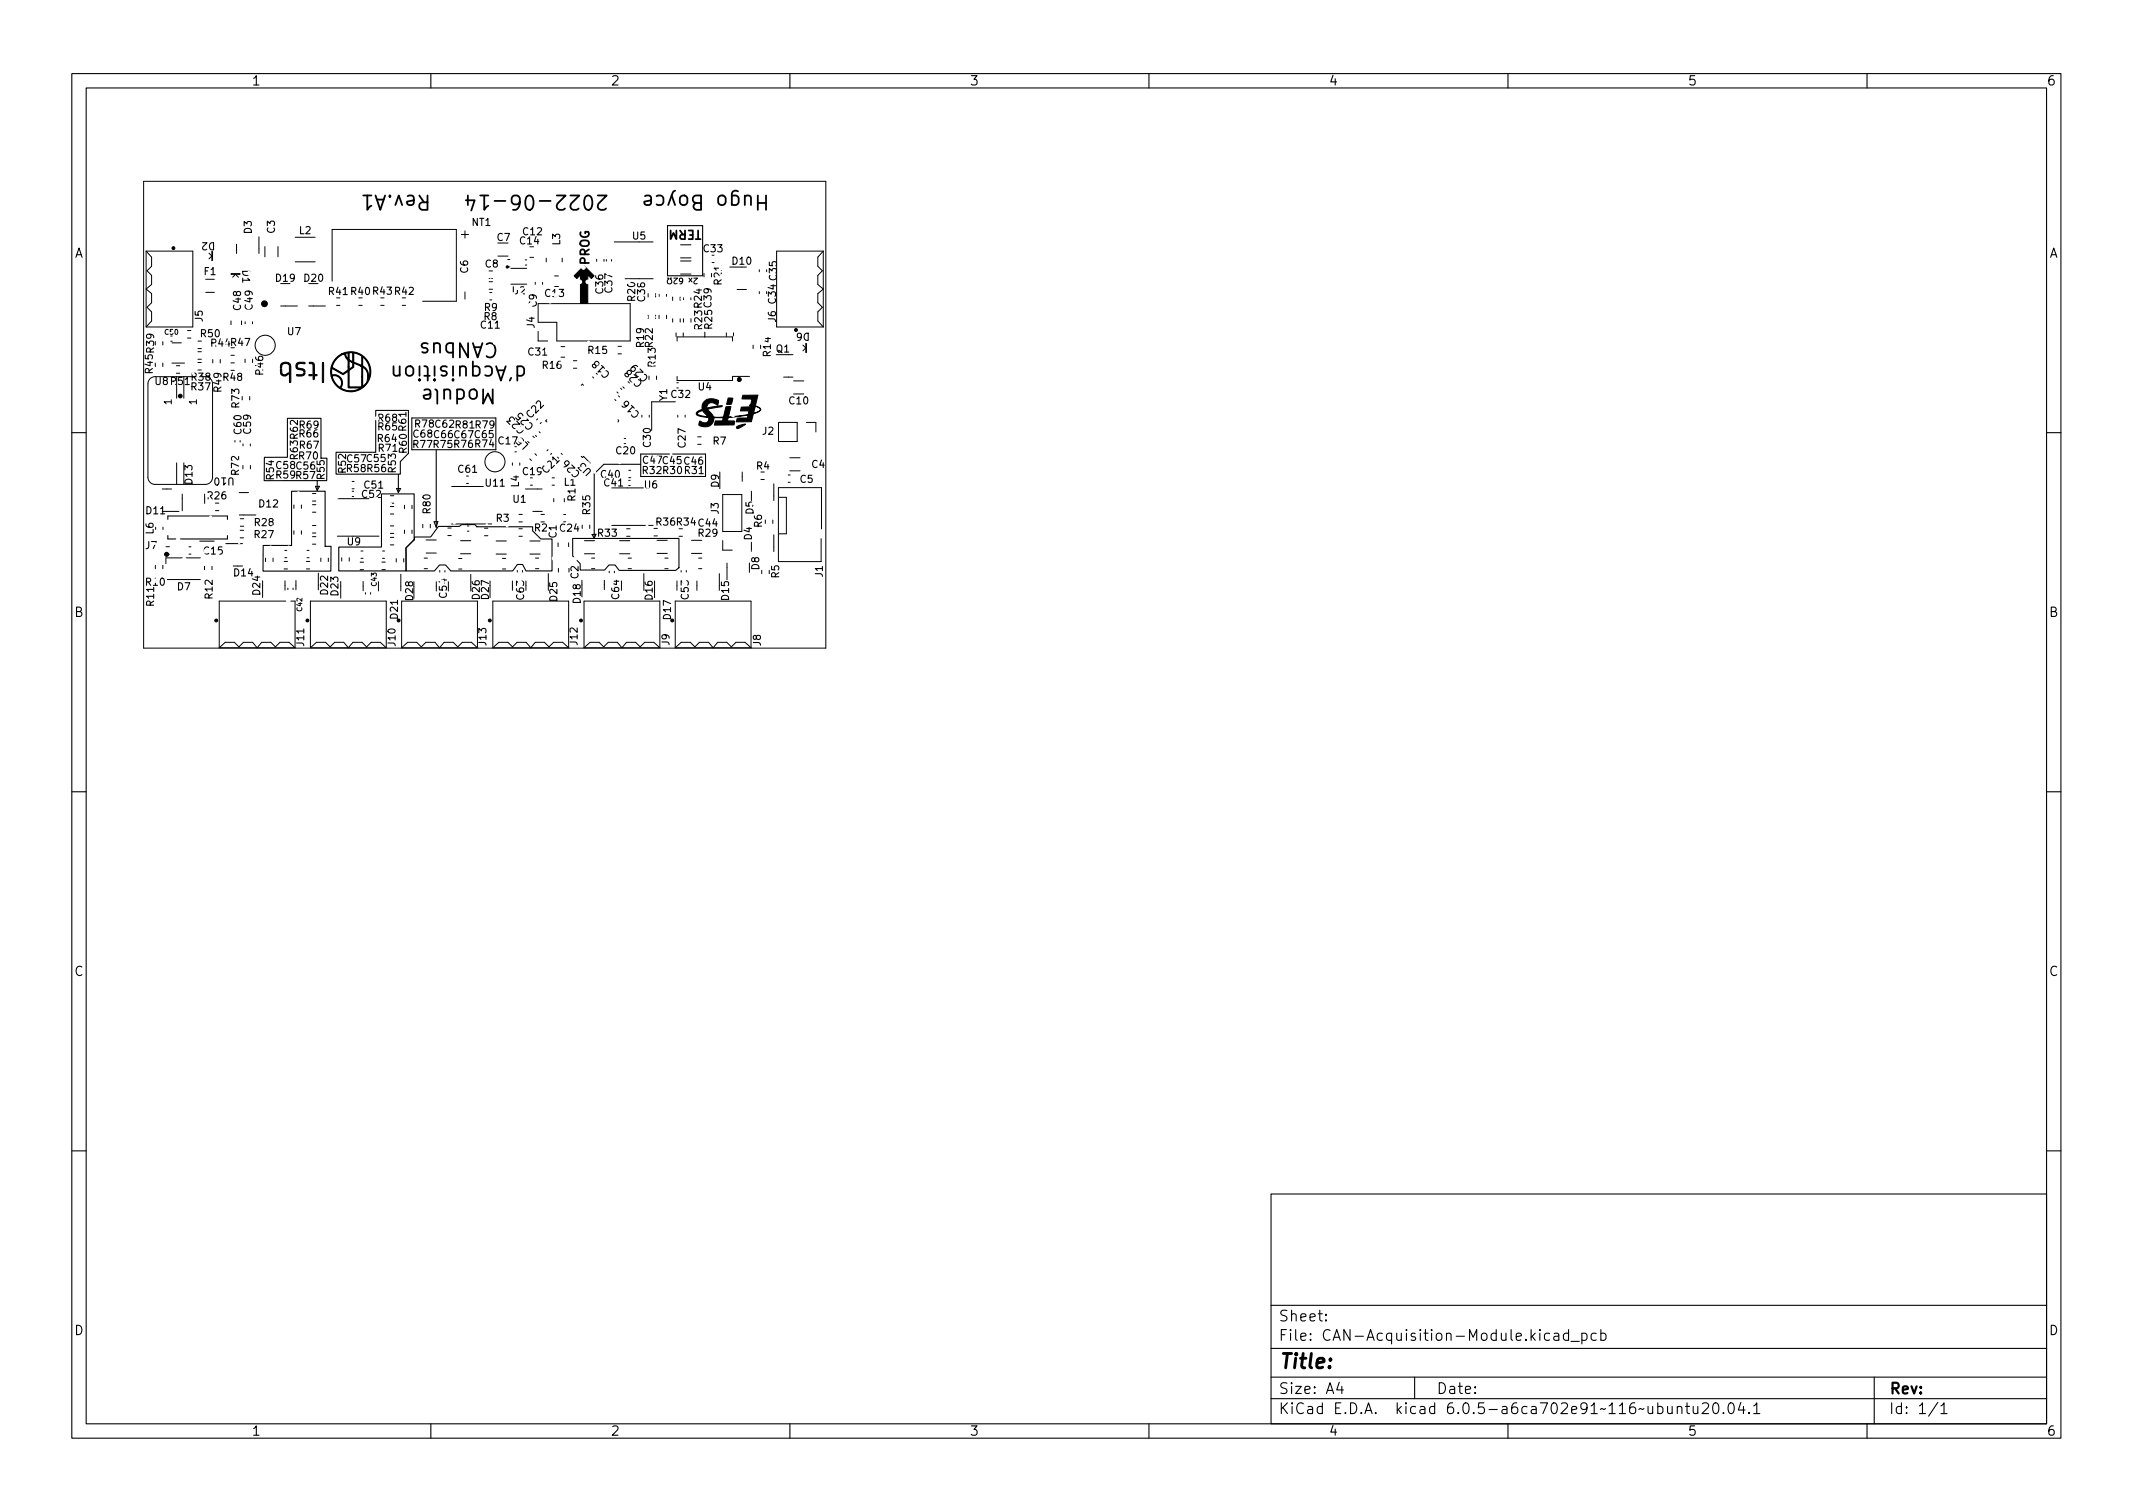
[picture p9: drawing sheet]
<svg xmlns="http://www.w3.org/2000/svg" width="297mm" height="210mm" viewBox="0 0 297 210" stroke-linecap="round" stroke-linejoin="round" font-family="sans-serif">
<g fill="none" stroke="#000" stroke-width=".15">
<path d="M10 10.2h277v190.1h-277zM12 12.2h273v186.1h-273zM60 10.2v2M110 10.2v2M160 10.2v2M210 10.2v2M260 10.2v2M92.9 38.7h.2v.2a.34 .34 0 0 0-.1 .4 .34 .34 0 0 0 .4 .2l.1-.4-.1-.4h.1M93 31.4h4.8v7h-4.8zM93.8 38.7h.5l-.5 .6 .2 .2h.3M95.1 39.1l-.2 .1h-.2l-.1-.4 .3-.1 .2 .2-.1 .4-.1 .2h-.2M95.9 38.7l.5 .6"/>
<path d="M96.4 38.7l-.5 .6M96.6 38.7h.5l-.5 .6 .2 .2h.3M40 58.2h4.7v5.6h.8v3.1h-8.7v-3.2h3.2zM52.3 57.1h4.6v6l-1.2 1.2v1.7h-8.9v-3h5.5zM57.3 58.2h11.7v4.4h-11.7zM10 60.2h2M23.4 72.3v-.5h8.3v.5M23.4 74.6v.4h8.3v-.4M27.8 75.3h2M40.6 68.4h4.7v7.7h.8v3.4h-9.5v-3.6h4zM43.9 67.7h.6l-.3 .6zM44.2 66.9v1.4"/>
<path d="M53.1 68.8h4.6v6.4l-1.1 1.1v3.2h-9.4v-3.3h5.9zM55.2 68h.6l-.3 .6zM55.5 66v2.6M57.7 74.8h2.3l1-1.5h3l.3-.3h1.8l.3 .3h7.8v.6l1.1 1.1h1.6v4.5h-3.6l-.5-.9h-.8l-.6 .9h-8.6l-.8-.8h-.8l-.7 .8h-3.9l-.1-3.2 1.2-1.2zM60.7 62.7v10.7l.3-.8h-.6l.3 .8M79.7 75h14.8v4l-.4 .4h-7.9l-.5-.7h-.9l-.6 .7h-3.4v-.9l-1.1-1.1zM82.4 74.4h.6l-.3 .5zM89.2 64.6h-5.1l-1.4 1.4v8.9M89.2 63.2h9v3.1h-9zM285 60.2h2M10 110.2h2M285 110.2h2"/>
<path d="M10 160.2h2M177 166.3h108v32h-108zM285 160.2h2M60 198.3v2M110 198.3v2M160 198.3v2M177 194.8h108M177 191.8h108M177 187.8h108M177 181.8h108M184.6 183.8l.1 .1h-.1v-.1v.1M184.6 183l.1 .1h-.1v-.1v.1"/>
<path d="M186.5 192.5l-.4 1h1M186.9 193v1M197 191.8v3M210 198.3v2M216.4 185.7l.2-.1 .4 .1 .1 .9M217.1 186l-.5 .1a.29 .29 0 0 0-.2 .2 .29 .29 0 0 0 .2 .3h.5M218.4 185.7l-.4-.1-.3 .3v.4l.2 .3h.1h.4M218.4 185.1v1.5M218.8 186.8h1.1M220.3 185.7l.4-.1 .3 .3v.4l-.1 .3h-.2h-.4M220.3 185.6v1.5M222.3 185.7l-.4-.1-.3 .3v.4l.1 .3h.2h.4"/>
<path d="M222.9 185.7l.5-.1 .2 .3v.4l-.1 .3h-.1h-.5M222.9 185.1v1.5M233.6 196a.37 .37 0 0 1 .6 0v.8M233.6 195.8v1M234.7 195.8h.6M234.9 195.3v1.3l.1 .2h.3M235.8 195.8l.1 1a.41 .41 0 0 0 .5-.1M236.4 195.8v1M237.1 195.5l.2-.2 .5 .1a.41 .41 0 0 1 .1 .6l-.9 .8h.9M238.7 195.4a.36 .36 0 0 1 .6 .2 .77 .77 0 0 1-.4 1.2 1 1 0 0 1-.2-1.4zM240 196.7l.1 .1h-.1h-.1l.1-.1v.1M240.9 195.4a.36 .36 0 0 1 .5 .2 .77 .77 0 0 1-.4 1.2 1 1 0 0 1-.1-1.4z"/>
<path d="M242.4 195.3l-.3 1h.9M242.8 195.8v1M243.6 196.7v.1h-.1l.1-.1v.1M244.2 195.8l.4-.5v1.5M244.2 196.8h.9M260 198.3v2M261 191.8v6.5M269.9 195.3l-1.3 1.9M270.3 195.8l.4-.5v1.5M270.3 196.8h.8"/>
</g>
<g fill="#000" stroke="#000" stroke-width=".14">
<path d="M79.9 38.4l1.4-1.4 1.4 1.4-.3 .4-.6-.5v3.9h-1v-3.9l-.5 .5zM39.1 51.4l.1-.1a.7 .7 0 0 0 .5 .9l.5-.3v.2a.64 .64 0 0 1-.9 .2 .64 .64 0 0 1-.3-.8zM39.2 50.6a.77 .77 0 0 1 .9-.1 .77 .77 0 0 1 .4 .9v1.8l-.2 .1v-2.4a.57 .57 0 0 0-.7-.3 .57 .57 0 0 0-.4 .6h-.2zM41.4 50.6l.5-.2-.1 .2a.36 .36 0 0 0-.4 .4 .36 .36 0 0 0 .5 .3h.1a.43 .43 0 0 1 .5 .5h-.2l-.1-.2-.4-.1a.53 .53 0 0 1-.6-.3 .53 .53 0 0 1 .2-.6zM42 50.4l.5 .1v.1h-.5zM41.3 52.1a.91 .91 0 0 0 1-.1l.1-.1a.59 .59 0 0 1-.8 .5 .18 .18 0 0 1-.2 0 .18 .18 0 0 1-.1-.3zM43.1 50.5a.53 .53 0 0 1 .6 .1 .53 .53 0 0 1 .1 .6v.9l.4 .1-.1 .1h-.3v.5l-.2 .1v-2.1l-.2-.1-.3-.1zM43 52.2h.5v.1h-.5zM44.9 50.5h.2v2.7h-.2zM46.8 49.8l.8-.5h.5l.1 .3 .3 .3v-.8l-.4 .2h-.5a2.79 2.79 0 0 1 3.8 1.4 2.79 2.79 0 0 1-1.7 3.7 2.79 2.79 0 0 1-3.6-2h.2a2.35 2.35 0 0 0 1.1 1.5 1.03 1.03 0 0 0-.1-1.2 1.03 1.03 0 0 0-1.2-.3l-.1-.6h.2v.4a1.22 1.22 0 0 1 1.2 .4 1.22 1.22 0 0 1 .1 1.3v.1a1.93 1.93 0 0 0 1.8 .4l.9-.4h-1.6l-.1-.1h1.9v-1.4h.1v1.3a1.67 1.67 0 0 0 0-2.7v1.4h-.1v-1.2a.26 .26 0 0 0-.2-.4 1.27 1.27 0 0 1 1.1 1.5v.3a2.64 2.64 0 0 0-.8-3v1.2h-.3l-.9-.3v.1a.85 .85 0 0 1-.7 .9v2.3h-.1v-2.2l-.5 .4a.28 .28 0 0 1-.5-.1l-1.3-.7v.5h-.2l.1-.7 1.7 .9 .7-.5v-.4h.1v.3l.5-.3v-.6l-.2-.1h.4l1.1 .5v-1.1a.84 .84 0 0 0-.9-.6h-.2v1.2h-.4l-.3-.1v.8h-.1v-1h-.1h.2l.5 .2v-1.2h-.5v1l-.3-.1-.3-.7a.97 .97 0 0 0-.9 .5l-.5 .6-.3 .7h-.2l.4-.8zM98.1 55.9a1.58 1.58 0 0 1 2-.1l-.2 .6a.88 .88 0 0 0-1.4 .1l-.1 .3-.6 .1a1.11 1.11 0 0 1 .3-1zM101.4 55.4h.6l.1 .1a.69 .69 0 0 1-.4 .8h-.5z"/>
<path d="M102.6 59.4l.7-.3h.5l-1 .6h-.2zM97.1 57.3a8.1 8.1 0 0 1 3.5-.8l-.7 .2a7 7 0 0 0-2.8 .8v.1a2.45 2.45 0 0 0 1.4 .4l-.6-.8 .6-.2 .5 .5a.93 .93 0 0 0 1.2 .6h.5l.4-1.5h.7l-.4 1.4 2.7-.3 .1-.2h.9a.73 .73 0 0 0 .8-.6l-.7-.3-.2 .9h-.8l.1-.3h-1.2l.1-.5 1.3-.1-.1-.2h.1l.2-.8-1.4-.1 .1-.5h2.2l-.4 1.5 .1 .1a.53 .53 0 0 1 .6 .6l-1 .4-.3 1.1h-2.1a.48 .48 0 0 1 .2-.5 .48 .48 0 0 1 .6 0h.8l.1-.4-2.4 .3a.43 .43 0 0 0-.5 .5h1l-.1 .6h-2.7l.1-.6h1l.1-.4h-1.3a1.3 1.3 0 0 1-.7 1.1 1.3 1.3 0 0 1-1.4-.1l.1-.6a.77 .77 0 0 0 1.3-.1v-.3l-.2-.1a2.36 2.36 0 0 1-1.5-.4z"/>
<circle cx="24.1" cy="34.5" r=".2"/>
<circle cx="70.6" cy="37.2" r=".16"/>
<circle cx="25.1" cy="55.1" r=".26"/>
<circle cx="36.8" cy="42.3" r=".41"/>
<circle cx="102.9" cy="52.8" r=".28"/>
<circle cx="110.8" cy="45.9" r=".2"/>
<circle cx="23.2" cy="77.2" r=".28"/>
<circle cx="30.1" cy="86.4" r=".2"/>
<circle cx="42.8" cy="86.4" r=".2"/>
<circle cx="55.5" cy="86.4" r=".2"/>
<circle cx="68.2" cy="86.4" r=".2"/>
<circle cx="80.9" cy="86.4" r=".2"/>
<circle cx="93.6" cy="86.4" r=".2"/>
</g>
<g fill="none" stroke="#000" stroke-width=".14">
<path d="M20 25.2h95v65h-95zM20.3 35h6.6v10.5h-6.6M20.3 35l.8 .8v1.3l-.6 .6 .6 .6v1.3l-.8 .6 .8 .7v1.3l-.6 .6 .6 .6v1.3l-.8 .8M20.3 35v10.5M28.6 38.9h1.3M29.1 35.2l.4 .4-.4 .4M29.5 35v1.2h.1v-1.2M32.4 38.6l.4-.4 .4 .4M32.9 34v1.3M33.4 38.1h-1.2v.1h1.2M36.1 33v2.3M36.9 34.3v1.5"/>
<path d="M38.7 34.3v1.5M41.1 33h2.8M41.1 36.5h2.8M46.3 39.1v-7.2h17.3v10h-4.7M64.3 32.6h1M64.7 32.1v1M68.1 38.8h.5M68.1 39.2h.5M69.3 35.7h1.5M70.7 36.1h.3M70.7 37.2h.3M71.1 37.4h2.2"/>
<path d="M73.1 36.9h.3M73.1 36.2h.3M73.8 35.8h.5M74.5 39.3v.3M75.6 39.3v.3M76.1 35.9v.6M77.2 38.4h.6M78.3 35.9v.6M83.1 36.1v.3M84.1 36.1v.3M84.4 36.1v.3M85.2 36.1v.3"/>
<path d="M85.5 33.7h5.5M87.1 38.8h3.9M94.8 38.2h1.4M94.8 36.3h1.4M94.8 35.9h1.4M94.8 34.1h1.4M98 38.1v.5M99.2 36.6h.2M101.6 37.2h1.7M105.7 37.6v.2M114.7 35l-.8 .8v1.3l.6 .6-.6 .6v1.3l.8 .6-.8 .7v1.3l.6 .6-.6 .6v1.3l.8 .8M114.7 35h-6.6v10.5h6.6"/>
<path d="M114.7 35v10.5M22.7 47.6v.4M22.7 50.6v.4M23.8 47.5h.2M23.9 47.7h1.3M23.9 50.6h1.8M24.6 50.9h.4M24.6 52h.4M24.6 52.4v3M25.6 52.4v3M26.1 47.1h.5M26.1 46h.5"/>
<path d="M27.6 50.5h.4M27.6 49h.4M27.6 50h.4M27.6 47.5h.4M27.6 48.5h.4M28.6 52.4h-7a1 1 0 0 0-1 1v13a1 1 0 0 0 1 1h7a1 1 0 0 0 1-1v-13M28.6 40.7h1.3M29.6 50.1v.4M30.7 50.1v.4M32.2 50.5h.4M32.2 49.5h.4M32.2 44.7v.5"/>
<path d="M33.6 44.7v.5M34.1 50v.5M34.1 44.8v.3M34.8 55.2v.5M35.2 44.8v.3M39.1 42.6h2.3M43 42.6h2.3M46.9 42.5h.4M50 42.5h.4M53 42.5h.5M56 42.5h.5M64.7 40.6v1"/>
<path d="M68.1 40.3h.5M68.2 40.7h.3M68.2 41.8h.3M74.9 42.3h12.9v5.2h-10.3v-2.6h-2.6zM74.9 46.1v1.4h1.4M75.4 58.8l-.2 .2M76 58.6l.2 .2M78.1 49.7h.5M78.1 48.3h.5M79.8 51.3h.5M79.8 50.2h.5M80.9 53.7l.2-.2 .2 .2"/>
<path d="M85.6 55.6l.2 .2M85.9 54.6l.2 .1M86 58.4l.2 .2-.2 .2M86.1 48.2h.4M86.1 49.3h.4M86.1 55.1l.2 .2M86.4 54.1l.2 .1M90.3 43.9v.5M90.4 57.8v.3M91.3 40.9v.5M91.3 43.9v.5M91.4 52.4v.4"/>
<path d="M91.8 43.9v.5M91.8 41v.3M92.8 41v.3M92.8 43.9v.5M93.7 41.4v.4M93.7 44.4v.5M94.1 55.9h-3.4v4M94.1 46.3v.5M94.3 53.3h.2M94.3 47.5v-.6h7.7v.6M94.3 52.4v.6h7.7v-.6h2.4M94.4 57.8v.3"/>
<path d="M94.7 41.4v.4M94.7 44.4v.5M95.1 46.3v.5M95.2 44.4v.5M95.2 41.5v.2M95.4 57.8v.3M96.2 41.5v.2M96.2 44.4v.5M98.1 46.2v.7M101.1 46.3v.5M102.1 46.3v.5M102.7 40.3h1.3"/>
<path d="M104.9 48.1v.4M105.7 40.6v.3M108.4 58.8h2.6v2.7h-2.6zM109.1 52.5h1.3M109.8 49.4h.6M110.5 53h1.4M111.8 48l.4 .4-.4 .4M112.2 47.8h.1v1.2h-.1zM112.3 58.8h1.3v1.3M21.6 78.7v.5M22.6 68.1h1.3M22.6 71.2h2.3"/>
<path d="M22.7 78.7v.5M22.7 73.4v.3M23.1 76.1h.5M23.1 77.2h.5M24.6 64.4v3M25.4 68.8v2.3M25.6 64.4v3M26.3 76.1h.3M26.3 77.2h.3M27.9 77.7h-4.8v.8M28.5 78.9v.4M28.5 68.8v1.3"/>
<path d="M29.5 78.9v.4M30 70.1h.5M30 71.1h.5M31.4 75.7h2.4M32.7 61.3v.3M33.3 71.7h2.3M33.3 68.6h1.3M33.4 61.3v.3M33.4 73.8h.5M33.4 74.9h.5M33.5 72.2h.4M33.5 73.3h.4"/>
<path d="M33.8 64.8v.5M33.8 61.8v.3M34.9 61.8v.3M34.9 64.8v.5M37 77.7v.5M38 77.7v.5M39.6 78.2h.4M39.6 79.2h.4M39.7 76.6h.2M39.7 77.7h.2M40.9 70.3v.5M40.9 73.9v.5"/>
<path d="M42 70.3v.5M42 73.9v.5M42.7 78.2h.4M42.7 79.2h.4M42.8 76.6h.2M42.8 77.7h.2M43.5 74.7h.5M43.5 75.8h.5M43.5 70.3h.5M43.5 71.3h.5M43.5 74.2h.5M43.5 73.2h.5"/>
<path d="M43.5 68.7h.5M43.5 69.8h.5M44.7 77.7v.5M45.7 77.7v.5M47 69.4h4.4M47 74.7h5.8M47.6 77.7v.4M48.6 77.7v.4M49 68.1h.3M49 67h.3M49 68.4h.3M49 69.1h.3"/>
<path d="M50.2 78.3h.4M50.2 79.3h.4M50.3 76.7h.3M50.3 77.7h.3M53.2 79.3h.5M53.2 78.3h.5M53.3 76.7h.3M53.3 77.7h.3M54.4 74.8h.4M54.4 75.9h.4M54.4 70.1h.4M54.4 69h.4"/>
<path d="M54.4 70.5h.4M54.4 71.6h.4M54.4 74.3h.4M54.4 73.2h.4M55.2 77.8v.5M55.8 80v2.3M56.2 77.8v.5M56.3 70.4v.4M56.3 73.8v.5M57.4 70.4v.4M57.4 73.8v.5M58.9 73v.5"/>
<path d="M59.1 79.2h.4M59.1 77.7h.4M59.3 75.2h1.5M59.3 77h1.5M59.9 73v.5M61.2 79.4v.3M62 79.4v.3M62.4 73.5h.4M62.4 74.6h.4M62.9 73h5.8M62.9 67.7h4.4M63.9 79.2h.4"/>
<path d="M63.9 77.8h.4M64.1 75.3h1.5M64.1 77.1h1.5M65 67.3h.2M65.1 73.2h.2M65.1 74h.2M65.6 80v1.6M67.5 74.6h.4M67.5 73.5h.4M69.1 75.3h1.4M69.1 77.1h1.4M70 77.8h.4"/>
<path d="M70 79.2h.4M71.4 64.5v.3M72 79.4v.3M72.3 74.7h.4M72.3 71.6h.4M72.3 72.7h.4M72.3 73.6h.4M72.4 64.5v.3M72.8 79.4v.3M73.2 68.1h2.3M73.8 63.9l.2 .2M73.8 75.3h1.4"/>
<path d="M73.8 77.1h1.4M73.9 67.6h.2M74.2 71.2h1.3M74.2 60.7l.2 .2M74.5 63.2l.2 .2M74.6 60.6l.1 .2M74.6 79.2h.4M74.6 77.7h.4M75.1 60.1l.1 .2M75.3 71.6h.5M76.3 62.6l-.1 .2M76.4 79.9v1.6"/>
<path d="M76.8 63.1l-.1 .2M76.9 67.6h.3M76.9 66.5h.3M77.1 69.4v.5M77.7 75.6v.5M77.8 79.1v.6M78.2 63.1l.1 .2M78.5 71.6h.3M78.6 69.4v.5M79.2 75.6v.5M80.9 63.5l.2 .2 .2-.2 .9 1M81.1 73.1v.5"/>
<path d="M81.4 75.3h1.4M81.4 77.1h1.4M82.1 73.1v.5M82.4 79.2h.4M82.4 77.7h.4M84.8 79.5v.3M85.2 67.9h4.4M85.2 73.2h5.8M85.6 79.5v.3M86.3 75.3h1.4M86.3 77.1h1.4M86.9 61h.2"/>
<path d="M87.3 74.7h.4M87.3 73.6h.4M87.5 79.2h.4M87.5 77.7h.4M87.5 67.6h.3M87.5 66.9h.3M87.6 66.5h.2M87.6 65.5h.2M89.7 79.9v1.6M91.1 74.6h.4M91.5 77.1h1.4M91.5 75.2h1.4"/>
<path d="M92.6 79.2h.4M92.6 77.7h.4M94.6 74.7h.4M94.9 79.4v.3M95.6 79.4v.3M96.3 77.1h1.4M96.3 75.2h1.4M97.2 61.9h.4M97.2 60.8h.4M97.3 79.2h.4M97.3 77.7h.4M100.2 79.9v1.6"/>
<path d="M100.6 68.9h2.7v5.1h-2.7zM100.6 75.3v1.3h1.4M101.2 78.4v2.3M103.4 65.7v1.3M104.6 68.4v1.3M104.6 75.5v1.3M106 66.8h.4M106.1 79.4v.5M107.6 72.4v.5M107.8 67.4v2.3M107.8 74.5v2.3M108.5 69.2h1v5.1h-1"/>
<path d="M109.8 66.1h.2M109.8 67.2h.2M110 63.7h1.4M110 65.6h1.4M114.4 73.6v-5.7h-6v10.3h6v-3.2M23.3 80.7h4.6M30.5 90.2l.9-.8h1.2l.7 .7 .6-.7h1.3l.6 .8 .6-.8h1.3l.6 .7 .7-.7h1.3l.8 .8M30.5 90.2v-6.5h10.6v6.5M30.5 90.2h10.6M36.6 81.5v1.7M39.7 80.9v1.3M40.1 81.9v.2"/>
<path d="M40.8 81.9v.2M41.2 80.8v1.3M43.2 90.2l.9-.8h1.2l.7 .7 .6-.7h1.3l.6 .8 .6-.8h1.3l.6 .7 .7-.7h1.3l.8 .8M43.2 90.2v-6.5h10.6v6.5M43.2 90.2h10.6M47.4 81.6v1.7M50.6 81v1.3M50.9 82.5v.2M51.6 82.5v.2M52.7 81.6v.7M55.9 90.2l.9-.8h1.2l.7 .7 .6-.7h1.3l.6 .8 .6-.8h1.3l.6 .7 .7-.7h1.3l.8 .8M55.9 90.2v-6.5h10.6v6.5"/>
<path d="M55.9 90.2h10.6M68.6 90.2l.9-.8h1.2l.7 .7 .6-.7h1.3l.6 .8 .6-.8h1.3l.6 .7 .7-.7h1.3l.8 .8M68.6 90.2v-6.5h10.6v6.5M68.6 90.2h10.6M71.4 80.9v1.3M81.3 90.2l.9-.8h1.2l.7 .7 .6-.7h1.3l.6 .8 .6-.8h1.3l.6 .7 .7-.7h1.3l.8 .8M81.3 90.2v-6.5h10.6v6.5M81.3 90.2h10.6M84.2 80.8v1.3M94 90.2l.9-.8h1.2l.7 .7 .6-.7h1.3l.6 .8 .6-.8h1.3l.6 .7 .7-.7h1.3l.8 .8M94 90.2v-6.5h10.6v6.5M94 90.2h10.6"/>
<path d="M94.3 80.9v1.3M97.1 80.9v1.3"/>
<circle cx="36.9" cy="48.1" r="1.4"/>
<circle cx="68.9" cy="64.3" r="1.4"/>
</g>
<g fill="none" stroke="#000" stroke-width=".25">
<path d="M50.6 27.2h1.1M51.2 27.2v2l.5-.6M52.3 27.2l.7 2 .6-2M52.5 27.8h.9M54.3 27.2v.2l.1-.1-.1-.1-.1 .1 .1 .1M55.1 28.6l.4-1.4 .5 1.4M66.9 27.2h1.1M83.2 27.2h1.3l-1.2 1.2a.54 .54 0 0 0 .3 .8h.5l.3-.2M101.9 27.3l.6-.1 .4 .4v.6l-.2 .3-.2 .1-.6-.1M102.8 26.6a.54 .54 0 0 0-.9 .3v1.7M103.7 27.4a.5 .5 0 0 1 .9 .1v1.1M103.7 27.2v1.4"/>
<path d="M105.5 28.3h1.2M105.5 27.2v2M106.7 27.2v2"/>
</g>
<g fill="#fff" stroke="#fff" stroke-width=".14">
<circle cx="62.2" cy="72.9" r=".13"/>
<circle cx="92.6" cy="68.5" r=".13"/>
<circle cx="91.8" cy="68.5" r=".13"/>
<circle cx="45.7" cy="61" r=".25"/>
<circle cx="108.9" cy="55.6" r=".25"/>
<circle cx="65.6" cy="71.8" r=".25"/>
<circle cx="40.2" cy="83.6" r=".25"/>
<circle cx="88.8" cy="70.4" r=".25"/>
<circle cx="49.9" cy="71.9" r=".25"/>
<circle cx="50.8" cy="84.2" r=".25"/>
<circle cx="78.5" cy="81.7" r=".25"/>
<circle cx="72.5" cy="78" r=".25"/>
<circle cx="75.3" cy="68.6" r=".13"/>
<circle cx="73.5" cy="83.1" r=".25"/>
<circle cx="41.6" cy="68.6" r=".13"/>
<circle cx="47.1" cy="75.1" r=".13"/>
<circle cx="97.6" cy="82.4" r=".25"/>
<circle cx="41.7" cy="83" r=".25"/>
<circle cx="47" cy="69.2" r=".13"/>
<circle cx="48.7" cy="72" r=".25"/>
<circle cx="93.8" cy="80.6" r=".25"/>
<circle cx="77.1" cy="77.7" r=".25"/>
<circle cx="70.7" cy="80.7" r=".25"/>
<circle cx="80" cy="77.8" r=".25"/>
<circle cx="50.9" cy="75" r=".13"/>
<circle cx="44.2" cy="72.5" r=".13"/>
<circle cx="83.6" cy="80.5" r=".25"/>
<circle cx="70.7" cy="65.4" r=".13"/>
<circle cx="39.3" cy="80" r=".25"/>
<circle cx="47.4" cy="66.8" r=".13"/>
<circle cx="61.6" cy="77.9" r=".25"/>
<circle cx="64.9" cy="70.8" r=".25"/>
<circle cx="60.2" cy="80.8" r=".25"/>
<circle cx="63.8" cy="70.2" r=".13"/>
<circle cx="53.3" cy="83.2" r=".25"/>
<circle cx="95.2" cy="78" r=".25"/>
<circle cx="85.7" cy="72.1" r=".13"/>
<circle cx="81.8" cy="61.6" r=".25"/>
<circle cx="57.9" cy="64.8" r=".13"/>
<circle cx="62.9" cy="83.2" r=".25"/>
<circle cx="68.7" cy="73" r=".13"/>
<circle cx="63.3" cy="72.9" r=".13"/>
<circle cx="40.2" cy="76.1" r=".13"/>
<circle cx="87.6" cy="70.3" r=".25"/>
<circle cx="37.7" cy="76.1" r=".13"/>
<circle cx="83.7" cy="67.7" r=".13"/>
<circle cx="82.8" cy="65.8" r=".13"/>
<circle cx="52.1" cy="75.6" r=".13"/>
<circle cx="85.1" cy="78" r=".25"/>
<circle cx="70.6" cy="73.2" r=".13"/>
<circle cx="50.4" cy="80.4" r=".25"/>
<circle cx="86.3" cy="64.4" r=".13"/>
<circle cx="87" cy="82.5" r=".25"/>
<circle cx="50.6" cy="70.3" r=".13"/>
<circle cx="90.1" cy="73.1" r=".13"/>
<circle cx="87.3" cy="55.3" r=".25"/>
<circle cx="22.7" cy="68.6" r=".25"/>
<circle cx="90.1" cy="44.1" r=".13"/>
<circle cx="81.6" cy="52.5" r=".25"/>
<circle cx="45.3" cy="67.5" r=".13"/>
<circle cx="79" cy="51.9" r=".13"/>
<circle cx="78.7" cy="58.4" r=".13"/>
<circle cx="91.5" cy="41.1" r=".13"/>
<circle cx="23.1" cy="50.5" r=".13"/>
<circle cx="75.1" cy="59.6" r=".13"/>
<circle cx="66.9" cy="63.9" r=".13"/>
<circle cx="94.4" cy="39.7" r=".13"/>
<circle cx="110" cy="79.8" r=".25"/>
<circle cx="81.4" cy="49.5" r=".13"/>
<circle cx="52.5" cy="58.2" r=".25"/>
<circle cx="53.2" cy="43.2" r=".13"/>
<circle cx="79.8" cy="60.3" r=".13"/>
<circle cx="94.5" cy="56.1" r=".13"/>
<circle cx="84.1" cy="54" r=".13"/>
<circle cx="83.2" cy="58.6" r=".13"/>
<circle cx="24.2" cy="54.1" r=".13"/>
<circle cx="90.6" cy="39.3" r=".13"/>
<circle cx="104.8" cy="83.3" r=".25"/>
<circle cx="101.5" cy="52.7" r=".13"/>
<circle cx="73" cy="63.8" r=".13"/>
<circle cx="75.9" cy="61.8" r=".13"/>
<circle cx="107.1" cy="62.7" r=".13"/>
<circle cx="36.2" cy="37.7" r=".25"/>
<circle cx="37.3" cy="62.1" r=".25"/>
<circle cx="108.4" cy="54.2" r=".25"/>
<circle cx="50.1" cy="43.1" r=".13"/>
<circle cx="82" cy="47.6" r=".13"/>
<circle cx="82.2" cy="56" r=".13"/>
<circle cx="74" cy="52.9" r=".13"/>
<circle cx="35.4" cy="43.5" r=".13"/>
<circle cx="70.3" cy="41.1" r=".25"/>
<circle cx="22.1" cy="32.9" r=".25"/>
<circle cx="71" cy="54.8" r=".13"/>
<circle cx="80.9" cy="59.3" r=".25"/>
<circle cx="81.3" cy="37.2" r=".25"/>
<circle cx="35.9" cy="55.3" r=".13"/>
<circle cx="106.1" cy="75.6" r=".13"/>
<circle cx="76.6" cy="41.9" r=".25"/>
<circle cx="76.2" cy="48.8" r=".25"/>
<circle cx="95" cy="41.6" r=".13"/>
<circle cx="88.5" cy="61.5" r=".13"/>
<circle cx="23.3" cy="62" r=".25"/>
<circle cx="75.7" cy="59.1" r=".13"/>
<circle cx="102.4" cy="47" r=".25"/>
<circle cx="103.7" cy="77.1" r=".25"/>
<circle cx="37.7" cy="57.7" r=".25"/>
<circle cx="27.9" cy="67.8" r=".25"/>
<circle cx="30.9" cy="43.7" r=".13"/>
<circle cx="34.4" cy="70.1" r=".25"/>
<circle cx="102.8" cy="65.1" r=".25"/>
<circle cx="80.7" cy="56.9" r=".25"/>
<circle cx="102.1" cy="57.8" r=".25"/>
<circle cx="88.7" cy="48.8" r=".13"/>
<circle cx="55.6" cy="46.1" r=".25"/>
<circle cx="29" cy="62.2" r=".25"/>
<circle cx="75" cy="62.7" r=".13"/>
<circle cx="35.4" cy="78" r=".25"/>
<circle cx="23.1" cy="51.3" r=".13"/>
<circle cx="74.4" cy="51.8" r=".13"/>
<circle cx="98.1" cy="50.2" r=".25"/>
<circle cx="70.8" cy="40.1" r=".25"/>
<circle cx="86.4" cy="58.6" r=".13"/>
<circle cx="56.3" cy="54.6" r=".25"/>
<circle cx="79.9" cy="47.8" r=".13"/>
<circle cx="24.8" cy="75.1" r=".25"/>
<circle cx="31" cy="82.2" r=".25"/>
<circle cx="87.1" cy="60.2" r=".13"/>
<circle cx="95.1" cy="62.8" r=".13"/>
<circle cx="69.6" cy="54.5" r=".13"/>
<circle cx="68.3" cy="38.9" r=".13"/>
<circle cx="34.4" cy="39.4" r=".25"/>
<circle cx="56.5" cy="64.9" r=".13"/>
<circle cx="25.6" cy="77.8" r=".25"/>
<circle cx="93" cy="45.8" r=".13"/>
<circle cx="56.7" cy="56.3" r=".25"/>
<circle cx="108.4" cy="53" r=".25"/>
<circle cx="32.9" cy="63" r=".13"/>
<circle cx="104.2" cy="40" r=".25"/>
<circle cx="82.5" cy="37.5" r=".25"/>
<circle cx="72" cy="43.6" r=".25"/>
<circle cx="28.8" cy="55.3" r=".13"/>
<circle cx="70.7" cy="63.7" r=".13"/>
<circle cx="83.7" cy="57.6" r=".13"/>
<circle cx="91.4" cy="44.1" r=".13"/>
<circle cx="36.1" cy="62.2" r=".25"/>
<circle cx="103.8" cy="68.2" r=".25"/>
<circle cx="79.6" cy="39.2" r=".25"/>
<circle cx="82.7" cy="57.7" r=".25"/>
<circle cx="93" cy="53.5" r=".25"/>
<circle cx="33" cy="68.9" r=".25"/>
<circle cx="58" cy="42.4" r=".25"/>
<circle cx="25.8" cy="68.4" r=".25"/>
<circle cx="80.7" cy="39.2" r=".25"/>
<circle cx="81.8" cy="39.2" r=".25"/>
<circle cx="85.5" cy="49.8" r=".25"/>
<circle cx="105" cy="76.7" r=".25"/>
<circle cx="105" cy="79.9" r=".25"/>
<circle cx="29.3" cy="71.9" r=".13"/>
<circle cx="22.9" cy="33.9" r=".25"/>
<circle cx="106.5" cy="74.7" r=".13"/>
<circle cx="106.6" cy="63.6" r=".13"/>
<circle cx="33.3" cy="75.5" r=".13"/>
<circle cx="79.7" cy="52.1" r=".13"/>
<circle cx="78.1" cy="59.2" r=".13"/>
<circle cx="21.4" cy="78.6" r=".13"/>
<circle cx="79" cy="59.2" r=".13"/>
<circle cx="30.1" cy="79.8" r=".13"/>
<circle cx="79" cy="60" r=".13"/>
<circle cx="83" cy="56.2" r=".13"/>
<circle cx="92.1" cy="46.3" r=".13"/>
<circle cx="96.3" cy="46.1" r=".13"/>
<circle cx="82" cy="55.2" r=".13"/>
<circle cx="97.4" cy="38.9" r=".13"/>
<circle cx="91.5" cy="39" r=".13"/>
<circle cx="70.1" cy="38.9" r=".13"/>
<circle cx="70.1" cy="37.5" r=".13"/>
<circle cx="40.2" cy="75.3" r=".13"/>
<circle cx="44.7" cy="71.9" r=".13"/>
<circle cx="31.6" cy="43.8" r=".13"/>
<circle cx="31.6" cy="54.9" r=".13"/>
<circle cx="28.3" cy="55.9" r=".13"/>
<circle cx="74.8" cy="52.9" r=".13"/>
<circle cx="87.1" cy="64.2" r=".13"/>
<circle cx="54.4" cy="70.1" r=".13"/>
<circle cx="80.8" cy="62.3" r=".13"/>
<circle cx="46" cy="69.2" r=".13"/>
<circle cx="46.2" cy="75" r=".13"/>
<circle cx="80" cy="61.6" r=".13"/>
<circle cx="52.5" cy="75" r=".13"/>
<circle cx="83.4" cy="64.8" r=".13"/>
<circle cx="67.8" cy="73" r=".13"/>
<circle cx="84.7" cy="73.2" r=".13"/>
<circle cx="61.1" cy="69.1" r=".13"/>
<circle cx="51.2" cy="75.8" r=".13"/>
<circle cx="50.7" cy="71" r=".13"/>
<circle cx="35.2" cy="55.8" r=".13"/>
<circle cx="85.1" cy="58.4" r=".13"/>
<circle cx="84.1" cy="58.6" r=".13"/>
<circle cx="102.4" cy="52.7" r=".13"/>
<circle cx="26.2" cy="73.7" r=".22"/>
<circle cx="26.9" cy="72.7" r=".22"/>
<circle cx="27.5" cy="73.7" r=".22"/>
<circle cx="28.2" cy="72.7" r=".22"/>
<circle cx="28.8" cy="73.7" r=".22"/>
<circle cx="52.1" cy="44.2" r=".5"/>
<circle cx="49.5" cy="44.2" r=".5"/>
<circle cx="47" cy="44.2" r=".5"/>
<circle cx="44.4" cy="44.2" r=".5"/>
<circle cx="41.9" cy="44.2" r=".5"/>
<circle cx="39.4" cy="44.2" r=".5"/>
<circle cx="36.8" cy="44.2" r=".5"/>
<circle cx="68.9" cy="64.3" r=".9"/>
<circle cx="36.9" cy="48.1" r=".9"/>
<circle cx="111" cy="29.2" r="1.6"/>
<circle cx="112.3" cy="60.1" r=".5"/>
<circle cx="109.7" cy="60.1" r=".5"/>
<circle cx="111.3" cy="44.1" r=".65"/>
<circle cx="111.3" cy="41.5" r=".65"/>
<circle cx="111.3" cy="39" r=".65"/>
<circle cx="111.3" cy="36.4" r=".65"/>
<circle cx="111" cy="86.2" r="1.6"/>
<circle cx="76.3" cy="46.1" r=".5"/>
<circle cx="76.3" cy="43.6" r=".5"/>
<circle cx="78.8" cy="46.1" r=".5"/>
<circle cx="78.8" cy="43.6" r=".5"/>
<circle cx="81.3" cy="46.1" r=".5"/>
<circle cx="81.3" cy="43.6" r=".5"/>
<circle cx="83.9" cy="46.1" r=".5"/>
<circle cx="83.9" cy="43.6" r=".5"/>
<circle cx="86.4" cy="46.1" r=".5"/>
<circle cx="86.4" cy="43.6" r=".5"/>
<circle cx="24" cy="86.2" r="1.6"/>
<circle cx="64.7" cy="39.4" r=".5"/>
<circle cx="64.8" cy="34.4" r=".5"/>
<circle cx="23.6" cy="36.4" r=".65"/>
<circle cx="23.6" cy="39" r=".65"/>
<circle cx="23.6" cy="41.5" r=".65"/>
<circle cx="23.6" cy="44.1" r=".65"/>
<circle cx="82.8" cy="86.9" r=".65"/>
<circle cx="85.3" cy="86.9" r=".65"/>
<circle cx="87.9" cy="86.9" r=".65"/>
<circle cx="90.4" cy="86.9" r=".65"/>
<circle cx="44.7" cy="86.9" r=".65"/>
<circle cx="47.2" cy="86.9" r=".65"/>
<circle cx="49.8" cy="86.9" r=".65"/>
<circle cx="52.3" cy="86.9" r=".65"/>
<circle cx="95.5" cy="86.9" r=".65"/>
<circle cx="98" cy="86.9" r=".65"/>
<circle cx="100.6" cy="86.9" r=".65"/>
<circle cx="103.1" cy="86.9" r=".65"/>
<circle cx="111.8" cy="76.9" r=".51"/>
<circle cx="111.8" cy="74.3" r=".51"/>
<circle cx="111.8" cy="71.8" r=".51"/>
<circle cx="111.8" cy="69.2" r=".51"/>
<circle cx="114" cy="74.3" r=".55"/>
<circle cx="70.1" cy="86.9" r=".65"/>
<circle cx="72.6" cy="86.9" r=".65"/>
<circle cx="75.2" cy="86.9" r=".65"/>
<circle cx="77.7" cy="86.9" r=".65"/>
<circle cx="24" cy="29.2" r="1.6"/>
<circle cx="57.4" cy="86.9" r=".65"/>
<circle cx="59.9" cy="86.9" r=".65"/>
<circle cx="62.5" cy="86.9" r=".65"/>
<circle cx="65" cy="86.9" r=".65"/>
<circle cx="32" cy="86.9" r=".65"/>
<circle cx="34.5" cy="86.9" r=".65"/>
<circle cx="37.1" cy="86.9" r=".65"/>
<circle cx="39.6" cy="86.9" r=".65"/>
<circle cx="102" cy="75.3" r=".5"/>
<circle cx="102" cy="72.7" r=".5"/>
<circle cx="102" cy="70.2" r=".5"/>
</g>
<path d="M23.9 72.9v1M31.1 72.9v1" fill="none" stroke="#fff" stroke-width=".35"/>
<g font-size="2.8">
<text x="65.8" y="27.1" transform="rotate(-180 65.8 27.1)">Rev.A1</text>
<text x="82.4" y="27.1" transform="rotate(-180 82.4 27.1)">2022-06-14</text>
<text x="101" y="27.1" transform="rotate(-180 101 27.1)">Hugo Boyce</text>
<text x="178" y="190.6">Title:</text>
</g>
<g font-size="2.8" fill="#fff">
<text x="69.3" y="47.7" transform="rotate(-180 69.3 47.7)">CANbus</text>
<text x="72.6" y="50.9" transform="rotate(-180 72.6 50.9)">d'Acquisition</text>
<text x="68.7" y="54.1" transform="rotate(-180 68.7 54.1)">Module</text>
</g>
<g font-size="2.1">
<text x="178" y="184">Sheet:</text>
<text x="178" y="186.7">File: CAN-Acquisition-Module.kicad_pcb</text>
<text x="178" y="196.9">KiCad E.D.A. kicad 6.0.5-a6ca702e91~116~ubuntu20.04.1</text>
<text x="178" y="194.1">Size: A4</text>
<text x="200" y="194.1">Date:</text>
<text x="263" y="194.1">Rev:</text>
<text x="263" y="196.9">Id: 1/1</text>
</g>
<g font-size="1.8">
<text x="35" y="11.9">1</text>
<text x="85" y="11.9">2</text>
<text x="135" y="11.9">3</text>
<text x="185" y="11.9">4</text>
<text x="235" y="11.9">5</text>
<text x="285" y="11.9">6</text>
<text x="10.3" y="35.9">A</text>
<text x="285.3" y="35.9">A</text>
<text x="10.3" y="85.9">B</text>
<text x="285.3" y="85.9">B</text>
<text x="10.3" y="135.9">C</text>
<text x="285.3" y="135.9">C</text>
<text x="10.3" y="185.9">D</text>
<text x="285.3" y="185.9">D</text>
<text x="35" y="199.9">1</text>
<text x="85" y="199.9">2</text>
<text x="135" y="199.9">3</text>
<text x="185" y="199.9">4</text>
<text x="235" y="199.9">5</text>
<text x="285" y="199.9">6</text>
</g>
<g font-size="1.7">
<text x="97.8" y="32" transform="rotate(-180 97.8 32)">TERM</text>
<text x="82.1" y="36.9" transform="rotate(-90 82.1 36.9)">PROG</text>
</g>
<g font-size="1.4">
<text x="29.9" y="33.7" transform="rotate(-180 29.9 33.7)">D2</text>
<text x="35" y="32.5" transform="rotate(-90 35 32.5)">D3</text>
<text x="38.3" y="32.5" transform="rotate(-90 38.3 32.5)">C3</text>
<text x="41.7" y="32.6">L2</text>
<text x="65.7" y="31.4">NT1</text>
<text x="69.2" y="33.5">C7</text>
<text x="72.4" y="34">C14</text>
<text x="72.9" y="32.7">C12</text>
<text x="78" y="34.1" transform="rotate(-90 78 34.1)">L3</text>
<text x="88.1" y="33.3">U5</text>
<text x="98" y="35.1">C33</text>
<text x="28.4" y="38.3">F1</text>
<text x="38.4" y="39.2">D19</text>
<text x="42.4" y="39.2">D20</text>
<text x="45.8" y="41.1">R41 R40 R43 R42</text>
<text x="65.2" y="38" transform="rotate(-90 65.2 38)">C6</text>
<text x="67.6" y="37.2">C8</text>
<text x="84" y="40.8" transform="rotate(-90 84 40.8)">C36</text>
<text x="102" y="36.8">D10</text>
<text x="28" y="46.9">R50</text>
<text x="28.2" y="44.8" transform="rotate(-90 28.2 44.8)">J5</text>
<text x="33.6" y="43.1" transform="rotate(-90 33.6 43.1)">C48</text>
<text x="40.1" y="46.7">U7</text>
<text x="67" y="45.7">C11</text>
<text x="67.4" y="44.6">R8</text>
<text x="67.5" y="43.3">R9</text>
<text x="74.4" y="45.7" transform="rotate(-90 74.4 45.7)">J4</text>
<text x="99.2" y="45.8" transform="rotate(-90 99.2 45.8)">R25 C39</text>
<text x="108" y="44.8" transform="rotate(-90 108 44.8)">J6</text>
<text x="108.1" y="42.2" transform="rotate(-90 108.1 42.2)">C34 C35</text>
<text x="112.7" y="46.3" transform="rotate(-180 112.7 46.3)">D6</text>
<text x="21.3" y="52" transform="rotate(-90 21.3 52)">R45 R39</text>
<text x="31.1" y="53">R48</text>
<text x="73.6" y="49.5">C31</text>
<text x="89.5" y="53.2" transform="rotate(-135 89.5 53.2)">C28</text>
<text x="89.7" y="48.3" transform="rotate(-90 89.7 48.3)">R19</text>
<text x="90.9" y="48.3" transform="rotate(-90 90.9 48.3)">R22</text>
<text x="108.1" y="49.1">Q1</text>
<text x="23.9" y="56.3" transform="rotate(-90 23.9 56.3)">1</text>
<text x="26.7" y="54.3">R37</text>
<text x="27.4" y="56.3" transform="rotate(-90 27.4 56.3)">1</text>
<text x="33.3" y="56.7" transform="rotate(-90 33.3 56.7)">R73</text>
<text x="41.7" y="59.7">R69</text>
<text x="52.7" y="58.7">R68</text>
<text x="52.7" y="59.9">R65</text>
<text x="57.8" y="59.5">R78 C62 R81R79</text>
<text x="74.3" y="59.2" transform="rotate(-135 74.3 59.2)">C25</text>
<text x="92.9" y="55.8" transform="rotate(-90 92.9 55.8)">Y1</text>
<text x="93.5" y="55.4">C32</text>
<text x="97.3" y="54.3">U4</text>
<text x="109.9" y="56.3">C10</text>
<text x="33.6" y="60.4" transform="rotate(-90 33.6 60.4)">C60</text>
<text x="34.9" y="60.4" transform="rotate(-90 34.9 60.4)">C59</text>
<text x="38.5" y="65.3">C58 C56</text>
<text x="41.5" y="63.9" transform="rotate(-90 41.5 63.9)">R63 R62</text>
<text x="41.7" y="64">R70</text>
<text x="41.7" y="60.9">R66</text>
<text x="41.8" y="62.5">R67</text>
<text x="48.2" y="65.8" transform="rotate(-90 48.2 65.8)">R52</text>
<text x="48.3" y="65.7">R58 R56</text>
<text x="48.4" y="64.4">C57C55</text>
<text x="52.6" y="61.5">R64</text>
<text x="55.1" y="65.8" transform="rotate(-90 55.1 65.8)">R53</text>
<text x="56.6" y="63" transform="rotate(-90 56.6 63)">R60 R61</text>
<text x="57.6" y="62.4">R77 R75 R76 R74</text>
<text x="57.6" y="60.9">C68 C66 C67 C65</text>
<text x="63.8" y="65.8">C61</text>
<text x="69.4" y="61.9">C17</text>
<text x="85.8" y="63.2">C20</text>
<text x="90.6" y="62.2" transform="rotate(-90 90.6 62.2)">C30</text>
<text x="95.5" y="62.3" transform="rotate(-90 95.5 62.3)">C27</text>
<text x="99.3" y="61.9">R7</text>
<text x="105.4" y="65.4">R4</text>
<text x="106.2" y="60.5">J2</text>
<text x="113.1" y="65.1">C4</text>
<text x="20.4" y="71.6">D11</text>
<text x="26.8" y="67.4" transform="rotate(-90 26.8 67.4)">D13</text>
<text x="32.5" y="66.5" transform="rotate(-180 32.5 66.5)">U10</text>
<text x="36.1" y="70.6">D12</text>
<text x="38.2" y="66.7" transform="rotate(-90 38.2 66.7)">R54</text>
<text x="38.5" y="66.6">R59R57</text>
<text x="45.2" y="66.7" transform="rotate(-90 45.2 66.7)">R55</text>
<text x="50.8" y="68">C51</text>
<text x="67.7" y="67.7">U11</text>
<text x="71.5" y="70">U1</text>
<text x="72.3" y="67.8" transform="rotate(-90 72.3 67.8)">L4</text>
<text x="80.1" y="69.8" transform="rotate(-90 80.1 69.8)">R1</text>
<text x="82.2" y="71.6" transform="rotate(-90 82.2 71.6)">R35</text>
<text x="100.1" y="71.5" transform="rotate(-90 100.1 71.5)">J3</text>
<text x="100.1" y="67.8" transform="rotate(-90 100.1 67.8)">D9</text>
<text x="111.4" y="67.2">C5</text>
<text x="21.4" y="74.4" transform="rotate(-90 21.4 74.4)">L6</text>
<text x="35.5" y="74.9">R27</text>
<text x="48.4" y="75.9">U9</text>
<text x="74.4" y="74">R2</text>
<text x="77.5" y="74.9" transform="rotate(-90 77.5 74.9)">C1</text>
<text x="83.3" y="74.7">R33</text>
<text x="97.3" y="74.7">R29</text>
<text x="104.7" y="75.2" transform="rotate(-90 104.7 75.2)">D4</text>
<text x="106.1" y="73.4" transform="rotate(-90 106.1 73.4)">R6</text>
<text x="24.7" y="82.2">D7</text>
<text x="29.6" y="83.3" transform="rotate(-90 29.6 83.3)">R12</text>
<text x="32.6" y="80.2">D14</text>
<text x="45.7" y="82.8" transform="rotate(-90 45.7 82.8)">D22</text>
<text x="47.1" y="82.9" transform="rotate(-90 47.1 82.9)">D23</text>
<text x="57.5" y="83.6" transform="rotate(-90 57.5 83.6)">D28</text>
<text x="66.8" y="83.4" transform="rotate(-90 66.8 83.4)">D26</text>
<text x="68.1" y="83.4" transform="rotate(-90 68.1 83.4)">D27</text>
<text x="77.6" y="83.7" transform="rotate(-90 77.6 83.7)">D25</text>
<text x="80.8" y="84" transform="rotate(-90 80.8 84)">D18 C2</text>
<text x="90.9" y="83.5" transform="rotate(-90 90.9 83.5)">D16</text>
<text x="101.5" y="83.5" transform="rotate(-90 101.5 83.5)">D15</text>
<text x="105.7" y="79.3" transform="rotate(-90 105.7 79.3)">D8</text>
<text x="108.5" y="80.5" transform="rotate(-90 108.5 80.5)">R5</text>
<text x="114.6" y="80.3" transform="rotate(-90 114.6 80.3)">J1</text>
<text x="21.4" y="84.3" transform="rotate(-90 21.4 84.3)">R11</text>
<text x="42.3" y="89.9" transform="rotate(-90 42.3 89.9)">J11</text>
<text x="55.1" y="89.9" transform="rotate(-90 55.1 89.9)">J10</text>
<text x="55.4" y="86.1" transform="rotate(-90 55.4 86.1)">D21</text>
<text x="67.7" y="89.8" transform="rotate(-90 67.7 89.8)">J13</text>
<text x="80.4" y="89.7" transform="rotate(-90 80.4 89.7)">J12</text>
<text x="93.2" y="89.8" transform="rotate(-90 93.2 89.8)">J9</text>
<text x="93.4" y="86.2" transform="rotate(-90 93.4 86.2)">D17</text>
<text x="106" y="89.9" transform="rotate(-90 106 89.9)">J8</text>
</g>
<g font-size="1.4" fill="#fff">
<text x="33.7" y="37.6" transform="rotate(90 33.7 37.6)">D1</text>
<text x="71.4" y="41">U2</text>
<text x="75.9" y="41.3">C13</text>
<text x="85.3" y="40.7" transform="rotate(-90 85.3 40.7)">C37</text>
<text x="88.4" y="41.9" transform="rotate(-90 88.4 41.9)">R20</text>
<text x="89.8" y="41.9" transform="rotate(-90 89.8 41.9)">C38</text>
<text x="100.5" y="39.6" transform="rotate(-90 100.5 39.6)">R21</text>
<text x="35.2" y="43.1" transform="rotate(-90 35.2 43.1)">C49</text>
<text x="74.7" y="42.7" transform="rotate(-90 74.7 42.7)">C9</text>
<text x="97.8" y="45.8" transform="rotate(-90 97.8 45.8)">R23 R24</text>
<text x="21.6" y="53.6">U8 R51</text>
<text x="26.7" y="53">R38</text>
<text x="29.4" y="48.3">R44R47</text>
<text x="36.6" y="52.2" transform="rotate(-90 36.6 52.2)">R46</text>
<text x="75.6" y="51.3">R16</text>
<text x="81.9" y="49.3">R15</text>
<text x="84.9" y="52" transform="rotate(-135 84.9 52)">C18</text>
<text x="90.3" y="52.5" transform="rotate(-135 90.3 52.5)">C29</text>
<text x="91.3" y="51" transform="rotate(-90 91.3 51)">R13</text>
<text x="107.3" y="49.6" transform="rotate(-90 107.3 49.6)">R14</text>
<text x="30.8" y="54.5" transform="rotate(-90 30.8 54.5)">R49</text>
<text x="73.1" y="59.7" transform="rotate(-135 73.1 59.7)">C23</text>
<text x="74" y="58.3" transform="rotate(-45 74 58.3)">C22</text>
<text x="89.1" y="57.5" transform="rotate(-135 89.1 57.5)">C16</text>
<text x="52.8" y="62.9">R71</text>
<text x="73.7" y="61.9" transform="rotate(-135 73.7 61.9)">L5</text>
<text x="76.1" y="66" transform="rotate(-45 76.1 66)">C21</text>
<text x="80.8" y="65.8" transform="rotate(-135 80.8 65.8)">C26</text>
<text x="82.4" y="65.6" transform="rotate(-135 82.4 65.6)">U3</text>
<text x="89.5" y="66">R32 R30 R31</text>
<text x="89.6" y="64.6">C47C45 C46</text>
<text x="28.9" y="69.5">R26</text>
<text x="33.3" y="66.1" transform="rotate(-90 33.3 66.1)">R72</text>
<text x="50.4" y="69.3">C52</text>
<text x="60" y="71.5" transform="rotate(-90 60 71.5)">R80</text>
<text x="72.8" y="66.1">C19</text>
<text x="78.6" y="67.6">L1</text>
<text x="83.7" y="66.5">C40</text>
<text x="84.2" y="67.7">C41</text>
<text x="89.8" y="68">U6</text>
<text x="104.9" y="71.6" transform="rotate(-90 104.9 71.6)">D5</text>
<text x="20.3" y="76.4">J7</text>
<text x="28.4" y="77.2">C15</text>
<text x="35.5" y="73.2">R28</text>
<text x="69.1" y="72.6">R3</text>
<text x="78" y="74">C24</text>
<text x="91.4" y="73.2">R36 R34 C44</text>
<text x="20.3" y="81.5">R10</text>
<text x="36.2" y="82.8" transform="rotate(-90 36.2 82.8)">D24</text>
<text x="62.2" y="83.2" transform="rotate(-90 62.2 83.2)">C54</text>
<text x="73" y="83.5" transform="rotate(-90 73 83.5)">C63</text>
<text x="86.2" y="83.4" transform="rotate(-90 86.2 83.4)">C64</text>
<text x="95.9" y="83.4" transform="rotate(-90 95.9 83.4)">C53</text>
</g>
<text font-size="1" fill="#fff" x="23" y="46.6">C50</text>
<g font-size="1">
<text x="52.4" y="81.6" transform="rotate(-90 52.4 81.6)">C43</text>
<text x="42.1" y="85.1" transform="rotate(-90 42.1 85.1)">C42</text>
</g>
</svg>
